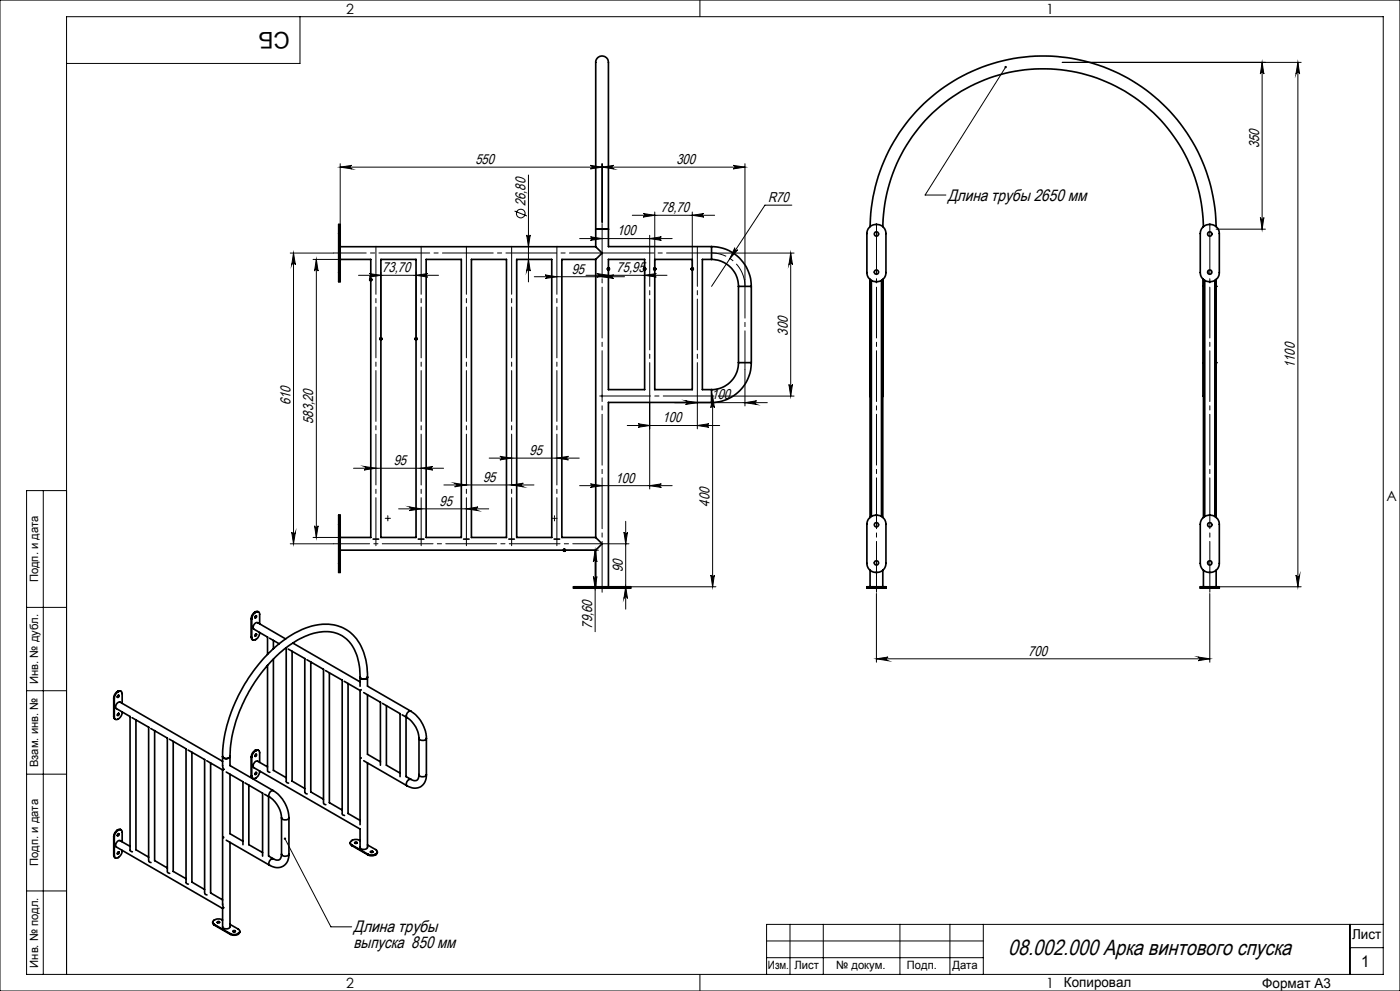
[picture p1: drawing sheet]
<svg xmlns="http://www.w3.org/2000/svg" width="420mm" height="297mm" viewBox="0 0 420 297" stroke-linecap="round" stroke-linejoin="round" font-family="sans-serif">
<g fill="none" stroke="#000" stroke-width=".3">
<path d="M0 0h420v297h-420zM90 5v14h-70M210 0v5M318.7 18.7h71.6M378.6 18.7l.6 3.5a.53 .53 0 0 0-.6-.5 .53 .53 0 0 0-.5 .5zM378.6 18.7v50M389.4 18.7v157.2M389.4 18.7l.5 3.5a.55 .55 0 0 0-.6-.5 .55 .55 0 0 0-.5 .5zM301.7 20.1l-24.2 38.4h6.3M102.1 50.1l3.5-.5a.53 .53 0 0 0-.6 .5 .53 .53 0 0 0 .6 .5zM102.1 49.1v18.2M102.1 50.1h121.4"/>
<path d="M158.5 52.5v32M177.1 49.6l3.5 .5-3.5 .5a.53 .53 0 0 0 .5-.5 .53 .53 0 0 0-.5-.5zM180.6 49.1v17.6M180.6 50.1l3.5-.5a.53 .53 0 0 0-.5 .5 .53 .53 0 0 0 .5 .5zM220 49.6l3.5 .5-3.5 .5a.53 .53 0 0 0 .5-.5 .53 .53 0 0 0-.5-.5zM223.5 49.1v34.7M87.1 75.8h12.9M88.1 75.8l.5 3.5a.55 .55 0 0 0-.5-.5 .55 .55 0 0 0-.6 .5zM88.1 75.8v87.2M93.9 77.7h8.1M94.9 77.7l.5 3.5a.53 .53 0 0 0-.5-.5 .53 .53 0 0 0-.5 .5zM94.9 77.7v83.4"/>
<path d="M154.4 63.2l3.7 1.5M158 70.4a.53 .53 0 0 0 .5 .5 .53 .53 0 0 0 .6-.5l-.6 3.5zM158.5 77.7l.6 3.5a.53 .53 0 0 0-.6-.5 .53 .53 0 0 0-.5 .5zM173.9 71.5h27.7M177.1 71l3.5 .5-3.5 .5a.53 .53 0 0 0 .5-.5 .53 .53 0 0 0-.5-.5zM189.7 64.5h24.7M192.9 64l3.5 .5-3.5 .5a.53 .53 0 0 0 .5-.5 .53 .53 0 0 0-.5-.5zM194.9 70.5v3.3M194.9 71.5l3.5-.5a.53 .53 0 0 0-.5 .5 .53 .53 0 0 0 .5 .5zM196.4 63.5v17.1M207.7 64.5l3.5-.5a.53 .53 0 0 0-.5 .5 .53 .53 0 0 0 .5 .5zM207.7 63.5v17.1"/>
<path d="M215.5 75.8h22.7M220.5 74.3a.53 .53 0 0 0 .1 .7 .53 .53 0 0 0 .7-.1l-2.3 2.6zM237.2 75.8v42.9M237.2 75.8l.5 3.5a.53 .53 0 0 0-.5-.5 .53 .53 0 0 0-.5 .5zM237.6 61.5h-8.1l-16 24.3M364.8 68.7h14.8M378.1 65.2a.53 .53 0 0 0 .5 .5 .53 .53 0 0 0 .6-.5l-.6 3.5zM107.6 82.5h24M110.8 82l3.5 .5-3.5 .5a.53 .53 0 0 0 .5-.5 .53 .53 0 0 0-.5-.5zM114.3 81.5v20.1M124.8 81.5v20.1M124.8 82.5l3.5-.5a.53 .53 0 0 0-.5 .5 .53 .53 0 0 0 .5 .5z"/>
<path d="M160.3 82.9h27.1M163.5 82.4l3.5 .5-3.5 .6a.53 .53 0 0 0 .6-.6 .53 .53 0 0 0-.6-.5zM175.8 82.5h24.3M179 82l3.5 .5-3.5 .5a.53 .53 0 0 0 .5-.5 .53 .53 0 0 0-.5-.5zM180.6 82.9l3.5-.5a.53 .53 0 0 0-.5 .5 .53 .53 0 0 0 .5 .6zM182.5 80.6v2.9M193.4 82.5l3.5-.5a.53 .53 0 0 0-.5 .5 .53 .53 0 0 0 .5 .5zM193.4 80.6v2.9M213.8 118.7l.5 3.5a.53 .53 0 0 0-.5-.5 .53 .53 0 0 0-.5 .5zM213.8 118.7v57.2M215.5 118.7h22.7M223.5 110.7v11"/>
<path d="M236.7 115.2a.53 .53 0 0 0 .5 .5 .53 .53 0 0 0 .5-.5l-.5 3.5zM109.3 139.8l3.4 .5-3.4 .6a.53 .53 0 0 0 .5-.6 .53 .53 0 0 0-.5-.5zM146.8 137.3h27M150 136.8l3.5 .5-3.5 .5a.53 .53 0 0 0 .5-.5 .53 .53 0 0 0-.5-.5zM167 137.3l3.5-.5a.53 .53 0 0 0-.5 .5 .53 .53 0 0 0 .5 .5zM188.2 127.5h27.7M191.4 127l3.5 .5-3.5 .6a.53 .53 0 0 0 .5-.6 .53 .53 0 0 0-.5-.5zM194.9 120.7v25.8M202.5 120.7h27.7M205.7 120.1l3.5 .6-3.5 .5a.55 .55 0 0 0 .5-.5 .55 .55 0 0 0-.5-.6zM209.2 120.7v7.8M209.2 127.5l3.5-.5a.53 .53 0 0 0-.5 .5 .53 .53 0 0 0 .5 .6z"/>
<path d="M223.5 120.7l3.5-.6a.55 .55 0 0 0-.5 .6 .55 .55 0 0 0 .5 .5zM13 147v145M20 147h-12v145h407v-287h-395v287M87.5 159.5a.55 .55 0 0 0 .6 .5 .55 .55 0 0 0 .5-.5l-.5 3.5zM94.4 157.6a.53 .53 0 0 0 .5 .5 .53 .53 0 0 0 .5-.5l-.5 3.5zM106 140.3h27.1M116.2 155.4h.3M116.3 155.2v.3M119.6 152.5h27M122.8 151.9l3.5 .6-3.5 .5a.55 .55 0 0 0 .5-.5 .55 .55 0 0 0-.5-.6zM126.3 140.3l3.5-.5a.53 .53 0 0 0-.5 .5 .53 .53 0 0 0 .5 .6zM133.2 145.3h27"/>
<path d="M136.4 144.8l3.5 .5-3.5 .6a.55 .55 0 0 0 .5-.5 .55 .55 0 0 0-.5-.6zM139.9 152.5l3.5-.6a.55 .55 0 0 0-.5 .6 .55 .55 0 0 0 .5 .5zM153.5 145.3l3.5-.5a.55 .55 0 0 0-.6 .6 .55 .55 0 0 0 .6 .5zM166.2 155.4h.3M166.3 155.2v.3M173.9 145.6h27.7M177.1 145l3.5 .6-3.5 .5a.53 .53 0 0 0 .5-.5 .53 .53 0 0 0-.5-.6zM187.2 159.5a.53 .53 0 0 0 .5 .5 .53 .53 0 0 0 .5-.5l-.5 3.5zM187.7 156.2v26.4M194.9 145.6l3.5-.6a.53 .53 0 0 0-.5 .6 .53 .53 0 0 0 .5 .5zM87.1 163h12.9M93.9 161.1h8.1"/>
<path d="M169.3 164.9h10.2M178 172.8a.53 .53 0 0 0 .5 .5 .53 .53 0 0 0 .6-.5l-.6 3.5zM178.5 164.9v24.4M178.5 164.9l.6 3.5a.53 .53 0 0 0-.6-.5 .53 .53 0 0 0-.5 .5zM182.6 163h6.1M187.7 175.9l.5 3.4a.53 .53 0 0 0-.5-.5 .53 .53 0 0 0-.5 .5zM189.2 175.9h25.6M213.3 172.3a.53 .53 0 0 0 .5 .6 .53 .53 0 0 0 .5-.6l-.5 3.6zM262.9 177.9v20.6M362.9 177.9v20.6M365.8 175.9h24.5M388.8 172.3a.55 .55 0 0 0 .5 .6 .55 .55 0 0 0 .6-.6l-.5 3.6z"/>
<path d="M8 182h12M262.9 197.4l3.5-.5a.55 .55 0 0 0-.5 .6 .55 .55 0 0 0 .5 .5zM262.9 197.4h100M359.4 196.9l3.5 .5-3.5 .6a.55 .55 0 0 0 .5-.5 .55 .55 0 0 0-.5-.6zM8 207h12M8 232h12M85.5 251.4l13.8 26.4h6.2M8 267h12M237 277v15M247 277v15M270 277v15M285 277v15"/>
<path d="M295 277v15M405 277v15M415 277h-185v15M210 292v5M230 282h65M230 287h65M405 284h10"/>
<circle cx="156.2" cy="64" r="1.31"/>
</g>
<path d="M223.5 85.8a10 10 0 0 0-10-10" fill="none" stroke="#000" stroke-width=".3" stroke-dasharray="15.2 1.3 1.3 1.3" stroke-dashoffset="7.9" stroke-linecap="butt"/>
<g fill="none" stroke="#000" stroke-width=".7" stroke-linecap="butt">
<path d="M110.7 83.8h1M110.9 83.5l.7 .7M111.2 83.3v1M111.6 83.5l-.7 .7M182 80.6h1M182.2 80.3l.7 .7M182.5 80.1v1M182.9 80.3l-.7 .7M192.9 80.6h1M193 80.3l.7 .7M193.4 80.1v1M193.7 80.3l-.7 .7"/>
<path d="M195.9 80.6h1M196.1 80.3l.7 .7M196.4 80.1v1M196.8 80.3l-.7 .7M207.2 80.6h1M207.3 80.3l.7 .7M207.7 80.1v1M208 80.3l-.7 .7M113.8 101.6h1M113.9 101.2l.7 .7M114.3 101.1v1M114.6 101.2l-.7 .7"/>
<path d="M124.3 101.6h1M124.5 101.2l.7 .7M124.8 101.1v1M125.2 101.2l-.7 .7M168.8 164.9h1M168.9 164.5l.8 .7M169.3 164.4v1M169.7 164.5l-.8 .7"/>
</g>
<path d="M100.1 163h82.5" fill="none" stroke="#000" stroke-width=".3" stroke-dasharray="15.2 1.3 1.3 1.3" stroke-dashoffset="4.4"/>
<path d="M100.1 75.8h80.5" fill="none" stroke="#000" stroke-width=".3" stroke-dasharray="15.2 1.3 1.3 1.3" stroke-dashoffset="5.4"/>
<path d="M180.6 66.7v111.1M180.6 75.8h34.9M262.9 66.7v111.1M362.9 177.8v-111.1" fill="none" stroke="#000" stroke-width=".3" stroke-dasharray="15.2 1.3 1.3 1.3" stroke-dashoffset="-.3"/>
<path d="M223.5 83.8v26.9" fill="none" stroke="#000" stroke-width=".3" stroke-dasharray="15.2 1.3 1.3 1.3" stroke-dashoffset="3.7"/>
<path d="M215.5 118.7h-36.9" fill="none" stroke="#000" stroke-width=".3" stroke-dasharray="15.2 1.3 1.3 1.3" stroke-dashoffset="-1.3"/>
<path d="M194.9 120.7v-46.9M209.2 120.7v-46.9" fill="none" stroke="#000" stroke-width=".3" stroke-dasharray="15.2 1.3 1.3 1.3" stroke-dashoffset="3.2"/>
<path d="M112.8 163.5v-89.7M126.3 163.5v-89.7M139.9 163.5v-89.7M153.5 163.5v-89.7M167.1 163.5v-89.7" fill="none" stroke="#000" stroke-width=".3" stroke-dasharray="15.2 1.3 1.3 1.3" stroke-dashoffset=".9"/>
<path d="M116.1 155.3h-.5M116.3 155.1v-.5M116.3 155.6v.5M116.6 155.3h.5M166.1 155.3h-.5M166.3 155.1v-.5M166.3 155.6v.5M166.6 155.3h.5" fill="none" stroke="#000" stroke-width=".3" stroke-dasharray="15.2 1.3 1.3 1.3"/>
<g fill="#000">
<path d="M301.5 19.8a.36 .36 0 0 0 0 .6 .36 .36 0 0 0 .5-.1 .36 .36 0 0 0-.1-.5l-.2 .3 .2-.3zM85.2 251.1a.36 .36 0 0 0 .2 .6 .36 .36 0 0 0 .4-.3 .36 .36 0 0 0-.5-.4l.2 .4-.2-.4z"/>
<path d="M177.1 49.6l3.5 .5-3.5 .5a.53 .53 0 0 0 .5-.5 .53 .53 0 0 0-.5-.5zM102.1 50.1l3.5-.5a.53 .53 0 0 0-.6 .5 .53 .53 0 0 0 .6 .5zM220 49.6l3.5 .5-3.5 .5a.53 .53 0 0 0 .5-.5 .53 .53 0 0 0-.5-.5zM180.6 50.1l3.5-.5a.53 .53 0 0 0-.5 .5 .53 .53 0 0 0 .5 .5z"/>
<path d="M88.1 75.8l.5 3.5a.55 .55 0 0 0-.5-.5 .55 .55 0 0 0-.6 .5zM87.5 159.5a.55 .55 0 0 0 .6 .5 .55 .55 0 0 0 .5-.5l-.5 3.5zM187.2 159.5a.53 .53 0 0 0 .5 .5 .53 .53 0 0 0 .5-.5l-.5 3.5zM187.7 175.9l.5 3.4a.53 .53 0 0 0-.5-.5 .53 .53 0 0 0-.5 .5zM213.8 118.7l.5 3.5a.53 .53 0 0 0-.5-.5 .53 .53 0 0 0-.5 .5zM213.3 172.3a.53 .53 0 0 0 .5 .6 .53 .53 0 0 0 .5-.6l-.5 3.6zM94.9 77.7l.5 3.5a.53 .53 0 0 0-.5-.5 .53 .53 0 0 0-.5 .5zM94.4 157.6a.53 .53 0 0 0 .5 .5 .53 .53 0 0 0 .5-.5l-.5 3.5zM378.6 18.7l.6 3.5a.53 .53 0 0 0-.6-.5 .53 .53 0 0 0-.5 .5zM378.1 65.2a.53 .53 0 0 0 .5 .5 .53 .53 0 0 0 .6-.5l-.6 3.5zM389.4 18.7l.5 3.5a.55 .55 0 0 0-.6-.5 .55 .55 0 0 0-.5 .5zM388.8 172.3a.55 .55 0 0 0 .5 .6 .55 .55 0 0 0 .6-.6l-.5 3.6z"/>
<path d="M124.8 82.5l3.5-.5a.53 .53 0 0 0-.5 .5 .53 .53 0 0 0 .5 .5zM110.8 82l3.5 .5-3.5 .5a.53 .53 0 0 0 .5-.5 .53 .53 0 0 0-.5-.5z"/>
<path d="M179 82l3.5 .5-3.5 .5a.53 .53 0 0 0 .5-.5 .53 .53 0 0 0-.5-.5zM193.4 82.5l3.5-.5a.53 .53 0 0 0-.5 .5 .53 .53 0 0 0 .5 .5zM192.9 64l3.5 .5-3.5 .5a.53 .53 0 0 0 .5-.5 .53 .53 0 0 0-.5-.5zM207.7 64.5l3.5-.5a.53 .53 0 0 0-.5 .5 .53 .53 0 0 0 .5 .5z"/>
<path d="M236.7 115.2a.53 .53 0 0 0 .5 .5 .53 .53 0 0 0 .5-.5l-.5 3.5zM237.2 75.8l.5 3.5a.53 .53 0 0 0-.5-.5 .53 .53 0 0 0-.5 .5zM158.5 77.7l.6 3.5a.53 .53 0 0 0-.6-.5 .53 .53 0 0 0-.5 .5zM158 70.4a.53 .53 0 0 0 .5 .5 .53 .53 0 0 0 .6-.5l-.6 3.5z"/>
<path d="M150 136.8l3.5 .5-3.5 .5a.53 .53 0 0 0 .5-.5 .53 .53 0 0 0-.5-.5zM167 137.3l3.5-.5a.53 .53 0 0 0-.5 .5 .53 .53 0 0 0 .5 .5z"/>
<path d="M122.8 151.9l3.5 .6-3.5 .5a.55 .55 0 0 0 .5-.5 .55 .55 0 0 0-.5-.6zM139.9 152.5l3.5-.6a.55 .55 0 0 0-.5 .6 .55 .55 0 0 0 .5 .5zM136.4 144.8l3.5 .5-3.5 .6a.55 .55 0 0 0 .5-.5 .55 .55 0 0 0-.5-.6zM153.5 145.3l3.5-.5a.55 .55 0 0 0-.6 .6 .55 .55 0 0 0 .6 .5z"/>
<path d="M177.1 145l3.5 .6-3.5 .5a.53 .53 0 0 0 .5-.5 .53 .53 0 0 0-.5-.6zM194.9 145.6l3.5-.6a.53 .53 0 0 0-.5 .6 .53 .53 0 0 0 .5 .5zM220.5 74.3l-1.5 3.2 2.3-2.6a.53 .53 0 0 1-.7 .1 .53 .53 0 0 1-.1-.7zM109.3 139.8l3.4 .5-3.4 .6a.53 .53 0 0 0 .5-.6 .53 .53 0 0 0-.5-.5zM126.3 140.3l3.5-.5a.53 .53 0 0 0-.5 .5 .53 .53 0 0 0 .5 .6zM163.5 82.4l3.5 .5-3.5 .6a.53 .53 0 0 0 .6-.6 .53 .53 0 0 0-.6-.5zM180.6 82.9l3.5-.5a.53 .53 0 0 0-.5 .5 .53 .53 0 0 0 .5 .6zM177.1 71l3.5 .5-3.5 .5a.53 .53 0 0 0 .5-.5 .53 .53 0 0 0-.5-.5zM194.9 71.5l3.5-.5a.53 .53 0 0 0-.5 .5 .53 .53 0 0 0 .5 .5zM191.4 127l3.5 .5-3.5 .6a.53 .53 0 0 0 .5-.6 .53 .53 0 0 0-.5-.5zM209.2 127.5l3.5-.5a.53 .53 0 0 0-.5 .5 .53 .53 0 0 0 .5 .6zM205.7 120.1l3.5 .6-3.5 .5a.55 .55 0 0 0 .5-.5 .55 .55 0 0 0-.5-.6zM223.5 120.7l3.5-.6a.55 .55 0 0 0-.5 .6 .55 .55 0 0 0 .5 .5zM262.9 197.4l3.5-.5a.55 .55 0 0 0-.5 .6 .55 .55 0 0 0 .5 .5zM359.4 196.9l3.5 .5-3.5 .6a.55 .55 0 0 0 .5-.5 .55 .55 0 0 0-.5-.6z"/>
<path d="M178.5 164.9l.6 3.5a.53 .53 0 0 0-.6-.5 .53 .53 0 0 0-.5 .5zM178 172.8a.53 .53 0 0 0 .5 .5 .53 .53 0 0 0 .6-.5l-.6 3.5z"/>
</g>
<g fill="none" stroke="#000" stroke-width=".5">
<path d="M101.6 70v-2.7h.5v2.7M101.6 70v11.7M101.6 70h.5M102.1 77.7h9.1v83.4h-9.1M102.1 73.9h76.6M102.1 70v11.7M114.3 77.7h10.5v83.4h-10.5zM127.8 77.7h10.6v83.4h-10.6zM141.4 77.7h10.5v83.4h-10.5zM155 77.7h10.5v83.4h-10.5zM178.7 68.7v-46.3a10.2 10.2 0 0 1 .4-4.9 2.03 2.03 0 0 1 2.6-.4 2.03 2.03 0 0 1 .8 2.5v49.1M178.7 68.7h3.8"/>
<path d="M178.7 73.9l1.9 1.9-1.9 1.9M178.7 68.7v5.2M178.7 77.7v83.4M178.7 77.7h-10.1v83.4h10.1M180.6 75.7v.3M182.5 68.7v5.2h31M182.5 77.7h10.9v39.1h-10.9zM196.4 77.7h11.3v39.1h-11.3zM213.5 77.7a8.1 8.1 0 0 1 8 8.1M213.5 73.9a11.9 11.9 0 0 1 11.9 11.9M213.5 73.9v3.8M213.5 77.7h-2.8v39.1h2.8"/>
<path d="M260.7 68.2a2.87 2.87 0 0 1 3.2-.8 2.87 2.87 0 0 1 1.9 2.6v11.7a2.86 2.86 0 0 1-2.9 2.7 2.86 2.86 0 0 1-2.8-2.7v-11.7l.1-.8zM261 67.9a51.9 51.9 0 0 1 51.9-51.1 51.9 51.9 0 0 1 51.9 51.1M264.9 67.9a48.1 48.1 0 0 1 48-47.3 48.1 48.1 0 0 1 48.1 47.3M361 67.9a2.89 2.89 0 0 1 3-.5 2.89 2.89 0 0 1 1.8 2.6v11.7a2.86 2.86 0 0 1-2.9 2.7 2.86 2.86 0 0 1-2.8-2.7v-11.7l.2-1.1zM101.6 81.7v2.7h.5v-2.7M101.6 81.7h.5M221.5 85.8h3.9M221.5 85.8v22.9M225.4 85.8v22.9M261 85.8v-2.1v71.4M261 85.8h.1M261.4 84v70.8"/>
<path d="M264.4 84v70.8M264.8 85.8h.1M264.8 83.7v71.4M264.9 83.7v2.1M264.9 85.8v22.9M361 83.7v2.1M361 85.8h.1M361 85.8v22.9M361 83.7v71.4M361.4 84v70.8M364.5 84v70.8M364.8 85.8v-2.1v71.4"/>
<path d="M364.8 85.8h.1M180.6 118.5v.3M213.5 116.8v3.8M221.5 108.7a8.1 8.1 0 0 1-8 8.1M221.5 108.7h3.9M225.4 108.7a11.9 11.9 0 0 1-11.9 11.9M261 108.7v10M261 118.5v.3M261 108.7h.1M264.8 108.7h.1M264.8 118.5l.1 .2M264.9 108.7v10"/>
<path d="M264.9 118.7l-.1 .1M361 108.7v10M361 108.7h.1M361 118.7v.1M361 118.5v.2M364.8 108.7v10M364.8 118.5v.3M364.8 108.7h.1M213.5 120.6h-31v55.3M101.6 157.1v-2.7h.5v2.7M101.6 157.1v11.7M101.6 157.1h.5"/>
<path d="M102.1 157.1v11.7M261 155.1a2.87 2.87 0 0 1 3-.5 2.87 2.87 0 0 1 1.8 2.5v11.7a2.86 2.86 0 0 1-2.9 2.8 2.86 2.86 0 0 1-2.8-2.8v-11.7l.2-1.1zM361 155.1a2.89 2.89 0 0 1 3-.5 2.89 2.89 0 0 1 1.8 2.5v11.7a2.86 2.86 0 0 1-2.9 2.8 2.86 2.86 0 0 1-2.8-2.8v-11.7l.2-1.1zM101.6 168.8v2.8h.5v-2.8M101.6 168.8h.5M102.1 164.9h76.6M111.9 161.6h1.7M125.5 161.6h1.7M139.1 161.6h1.6M152.6 161.6h1.7M166.2 161.6h1.7M174.8 175.9h-2.8v.4h2.8"/>
<path d="M174.8 176.3h11.7M174.8 175.9v.4M174.8 175.9h11.7M178.7 161.1l1.9 1.9-1.9 1.9M178.7 164.9v11M186.5 175.9h2.7v.4h-2.7M186.5 175.9v.4M261 170.9v5M262.8 175.9h-2.7v.4h2.7M262.8 176.3h.3M262.8 175.9h.3M262.8 175.9v.4"/>
<path d="M263.1 175.9h2.7v.4h-2.7M263.1 175.9v.4M264.8 170.9v5M361 170.9v5M362.8 175.9h-2.7v.4h2.7M362.8 176.3h.3M362.8 175.9h.3M362.8 175.9v.4M363.1 175.9h2.7v.4h-2.7M363.1 175.9v.4M364.8 170.9v5M75.4 191l.1 .4 .4 .4"/>
<path d="M75.4 185.4v5.6M75.4 185.4l.1 .1M75.4 191l.1 .1M75.5 185.5v5.6M76.5 183.4l-.9 1-.2 1M76.5 183.4l.2 .1M76.6 190.2l.1-.2a.24 .24 0 0 1 .3 .2 .24 .24 0 0 1-.2 .3 .24 .24 0 0 1-.3-.1zM76.6 184.6a.23 .23 0 0 1 .3 .2 .23 .23 0 0 1-.1 .3 .23 .23 0 0 1-.3-.2zM76.6 183.4l.6-.2 .4 .2M76.6 183.4l.2 .1M76.6 183.4h-.1M76.7 183.5l-.9 1-.3 1"/>
<path d="M76.8 183.5a.67 .67 0 0 1 .8-.1 .67 .67 0 0 1 .3 .7v2.9M76.8 184.5l-.3 .6M76.8 190l-.3 .5M76.8 183.5h-.1M77.9 189.5a1.83 1.83 0 0 1-2.2 2.2l-.2-.6M80.3 190.9v5.2M80.3 199.4v31.5M80.3 191l-4.1-2.4a1.3 1.3 0 0 1 1.1-2l8.4 4.9M80.9 191.3l2.8 1.6M82 191.9v2.5M82 197.5v33.4M85.8 194.1l.1 .1"/>
<path d="M85.9 194.1v40M86.5 194.5l5 2.9M87.6 195.2v38.9M87.8 192.7l20.2 11.7M91.4 197.4v39.9M92.1 197.7l5 2.9-.1 40M93.2 198.4v38.9l3.8 2.2M34.1 214.8l.1 .5 .4 .3M34.1 209.2l.2 .1M34.1 214.8l.2 .1M34.1 209.2v5.6M34.3 209.3v5.6"/>
<path d="M35.2 207.3l-.8 .9-.3 1M35.2 207.3l.2 .1M35.3 213.9h.2a.25 .25 0 0 1 .2 .2 .25 .25 0 0 1-.2 .3 .25 .25 0 0 1-.3-.2zM35.3 208.5a.25 .25 0 0 1 .4 .1 .25 .25 0 0 1-.2 .3 .25 .25 0 0 1-.3-.2zM35.3 207.2l.6-.2 .4 .2M35.3 207.2l.2 .1M35.3 207.2l-.1 .1M35.4 207.4l-.8 .9-.3 1M35.5 207.3a.69 .69 0 0 1 .8-.1 .69 .69 0 0 1 .4 .7v2.9M35.5 207.3l-.1 .1M35.6 208.3l-.4 .6M35.6 213.8l-.4 .5"/>
<path d="M36.7 213.4a1.83 1.83 0 0 1-2.2 2.1l-.2-.6M39 214.7v40M39.1 214.8l-4.2-2.4a1.29 1.29 0 0 1 1.1-2l30.8 17.8M39.6 215.1l5.1 2.9-.1 39.9M40.8 215.8v38.9l3.8 2.2M45.2 218.3l5 2.9M46.4 219v38.9l3.8 2.2M97.6 201l5.1 2.9v39.9M98.8 201.6v39M103.3 204.2l4.7 2.7v40.3M104.4 204.9v38.9l3.6 2.1M108 202.9a14.2 14.2 0 0 0-4.7-11.9 11.9 11.9 0 0 0-12.2-.1 41.1 41.1 0 0 0-18.4 20.3 38.6 38.6 0 0 0-3.7 15.5"/>
<path d="M108 202.9a1.26 1.26 0 0 0 2.2 0M108 202.9v2.8M108.3 206.7v.1M109.1 207.6l5.1 2.9M110.2 202.9a16.1 16.1 0 0 0-6-14 14.7 14.7 0 0 0-14.9 .4 45.3 45.3 0 0 0-20.3 25 37.1 37.1 0 0 0-2.2 12.4M110.2 202.9v2.7l13.1 7.5M110.2 208.2v17.9l3.9 2.2M114.1 210.5v18.8M114.8 210.8l5.3 3.1M115.9 211.5v17.8l4.1 2.4M120 213.9v18.9M120.6 214.2l1.5 .9"/>
<path d="M121.8 214.9v17.8l1.5 .9M122.1 215.1a7.9 7.9 0 0 1 3.6 6.2M123.3 213.1a10.3 10.3 0 0 1 4.6 8.2M123.3 213.1a1.27 1.27 0 0 0-1.2 2M50.2 221.2v40M50.8 221.5l5 2.9M52 222.2v39l3.8 2.1M55.8 224.4v40M56.4 224.8l5.1 2.9M57.6 225.5v38.9l3.8 2.2M61.4 227.6v40M62 228l4.8 2.7"/>
<path d="M63.2 228.7v38.9l3.6 2.1M66.8 230.7v40.4l.3 1-.3 .2M66.8 226.7a1.26 1.26 0 0 0 2.2 0M66.8 226.7v2.9l.3 1-.3 .1M67.1 230.5v.1M67.9 231.4l5 2.9v18.8M69 226.7v2.7l13 7.6M69 232.1v17.8l3.9 2.2M73.5 234.6l5.3 3.1M74.6 235.3v17.8l4.2 2.4M75.4 232.5l.1 .4 .4 .4M75.4 226.9l.1 .1"/>
<path d="M75.4 232.5h.1M75.4 226.9v5.6M75.5 227v5.5M76.5 224.9l-.8 .8-.3 1.2M76.5 224.9l.2 .1M76.6 226.2a.23 .23 0 0 1 .3 .1 .23 .23 0 0 1-.1 .3 .23 .23 0 0 1-.3-.2zM76.6 224.9l.5-.2 .5 .2M76.6 224.9l.2 .1M76.6 224.9h-.1M76.7 225l-.8 .8-.4 1.2M76.7 231.5a.28 .28 0 0 1 .2 .4 .28 .28 0 0 1-.5 .1zM76.8 225a.67 .67 0 0 1 .8-.1 .67 .67 0 0 1 .3 .7v2.9"/>
<path d="M76.8 226l-.3 .6M76.8 231.6l-.3 .5M76.8 231.5v.1M76.8 225h-.1M77.9 231.1a1.95 1.95 0 0 1-2.1 2.2l-.3-.8M78.8 237.7v18.9M79.4 238.1l1.5 .8M80.3 231.1l.7 .4M80.6 238.7v17.9M80.9 238.9a8.2 8.2 0 0 1 3.6 6.2M82 237a10.2 10.2 0 0 1 4.7 8.1M82 237a1.27 1.27 0 0 0-1.1 1.9"/>
<path d="M82 230.9l3.9 2.2M85.9 234.3l.7 .4M87.6 234.1l3.8 2.2M91.5 237.5l.6 .4M108.3 227.1v.2M109.1 228l13 7.5M110.2 228.6v25.3a1.29 1.29 0 0 1-2.2 0v-5.4l-31.8-18.4a1.3 1.3 0 0 1 1.1-2l3 1.7M123.3 233.6a1.28 1.28 0 0 0-1.2 1.9M125.7 232.2a1.44 1.44 0 0 1-.7 1.6 1.44 1.44 0 0 1-1.7-.2M125.7 221.3a1.29 1.29 0 0 0 2.2 0M125.7 232.2a1.29 1.29 0 0 0 2.2 0M125.7 221.3v10.9"/>
<path d="M127.9 232.2a3.6 3.6 0 0 1-1.7 3.6 3.6 3.6 0 0 1-4.1-.3M127.9 221.3v10.9M34.1 256.3l.1 .4 .4 .4M34.1 250.7v5.6M34.1 250.7l.2 .1M34.1 256.3l.2 .1M34.3 250.8v5.6M35.2 248.7l-.7 .8-.4 1.2M35.2 248.7l.2 .1M35.3 255.4a.25 .25 0 0 1 .4 .1 .25 .25 0 0 1-.2 .4 .25 .25 0 0 1-.3-.2zM35.3 250a.24 .24 0 0 1 .4 .1 .24 .24 0 0 1-.2 .3 .24 .24 0 0 1-.3-.2zM35.3 248.7l.6-.2 .4 .2"/>
<path d="M35.3 248.7l.2 .1M35.3 248.7h-.1M35.4 248.8l-.7 .8-.4 1.2M35.5 248.8a.69 .69 0 0 1 .8-.1 .69 .69 0 0 1 .4 .7v2.9M35.5 248.8h-.1M35.6 249.8l-.4 .6M35.6 255.3l-.4 .6M36.7 254.9a2 2 0 0 1-2.1 2.2l-.3-.7M39 253.6l-3-1.7a1.29 1.29 0 0 0-1.1 2l31.9 18.4M39 254.9l.7 .4M44.6 258.1l.7 .4M67.1 250.9v.2"/>
<path d="M67.9 251.8l13 7.5M69 252.4v25.3a1.29 1.29 0 0 1-2.2 0v-5.4M80.6 256.5l1.4 .9M82 257.4a1.27 1.27 0 0 0-1.1 1.9M84.5 256a1.46 1.46 0 0 1-.7 1.7 1.46 1.46 0 0 1-1.8-.3M84.5 245.1a1.29 1.29 0 0 0 2.2 0M84.5 256a1.29 1.29 0 0 0 2.2 0M84.5 245.1v10.9M86.7 256a3.6 3.6 0 0 1-1.8 3.6 3.6 3.6 0 0 1-4-.3M86.7 245.1v10.9M97.1 240.8l.7 .4M98.8 240.6l3.9 2.2"/>
<path d="M102.7 244l.7 .4M105.1 252.6l.1 .5 .4 .3M105.6 253.2l4.8 2.8M105.6 253.2v.2M105.6 253.4l4.8 2.8M106.4 252.5l.1-.1a.33 .33 0 0 1 .5 0 .33 .33 0 0 1 0 .5 .33 .33 0 0 1-.5-.2zM106.4 252.7h.7M108 251.9a1.96 1.96 0 0 0-2.9 .7l.5 .6M110.2 253.2l2.5 1.4a.69 .69 0 0 1 .5 .7 .69 .69 0 0 1-.5 .6M110.4 256.2l.8 .3 1.4-.3M110.4 256l.8 .3 1.4-.3M110.4 256v.2"/>
<path d="M111.1 255.2l.2-.1a.33 .33 0 0 1 .5 0 .33 .33 0 0 1-.1 .5 .33 .33 0 0 1-.5-.2zM111.2 255.4h.6M112.6 256v.2M112.7 255.9l-.1 .1M112.7 255.9v.2M112.7 256.1l-.1 .1M113.2 255.3v.4l-.5 .4M50.2 261.3l.7 .5M55.8 264.6l.7 .4M61.4 267.8l.7 .4M63.8 276.4l.1 .4 .4 .4M64.3 277l4.8 2.8"/>
<path d="M64.3 277v.2M64.3 277.2l4.8 2.8M65.2 276.3l.1-.1a.33 .33 0 0 1 .5 0 .33 .33 0 0 1 0 .5 .33 .33 0 0 1-.5-.2zM65.2 276.5h.7M66.8 275.7a2.01 2.01 0 0 0-3 .7l.5 .6M69 277l2.5 1.4a.69 .69 0 0 1 .4 .7 .69 .69 0 0 1-.4 .6M69.1 279.8l.8 .3 1.5-.3M69.1 279.8v.2M69.9 279l.1-.1a.33 .33 0 0 1 .5 0 .33 .33 0 0 1 0 .5 .33 .33 0 0 1-.5-.1zM69.9 279.2h.7M71.4 279.8v.2M71.5 279.7l-.1 .1"/>
<path d="M71.5 279.7v.3M71.5 280h-.1M71.9 279.1v.4l-.4 .5M69.1 280l.8 .3 1.5-.3"/>
<circle cx="262.9" cy="70.1" r=".64"/>
<circle cx="362.9" cy="70.1" r=".65"/>
<circle cx="262.9" cy="81.5" r=".64"/>
<circle cx="362.9" cy="81.5" r=".64"/>
<circle cx="262.9" cy="157.3" r=".64"/>
<circle cx="362.9" cy="157.3" r=".64"/>
<circle cx="262.9" cy="168.7" r=".65"/>
<circle cx="362.9" cy="168.7" r=".64"/>
</g>
<text font-size="6.9" x="86.9" y="9.4" transform="rotate(-180 86.9 9.4)">СБ</text>
<text font-size="6.6" x="302.5" y="286.3">08.002.000 Арка винтового спуска</text>
<g font-size="5">
<text x="284.3" y="60.1">Длина трубы 2650 мм</text>
<text x="106.1" y="279.5">Длина трубы</text>
<text x="106.1" y="284">выпуска 850 мм</text>
</g>
<text font-size="4.8" x="408.3" y="289.7">1</text>
<g font-size="4.3">
<text x="377.7" y="44.4" transform="rotate(-90 377.7 44.4)">350</text>
<text x="142.6" y="49.1">550</text>
<text x="202.9" y="49.1">300</text>
<text x="157.6" y="61.8" transform="rotate(-90 157.6 61.8)">26,80</text>
<text x="198.3" y="63.6">78,70</text>
<text x="230.5" y="60.5">R70</text>
<text x="185.1" y="70.6">100</text>
<text x="114.7" y="81.6">73,70</text>
<text x="171.5" y="82">95</text>
<text x="185" y="81.6">75,95</text>
<text x="236.3" y="100.6" transform="rotate(-90 236.3 100.6)">300</text>
<text x="388.4" y="110.4" transform="rotate(-90 388.4 110.4)">1100</text>
<text x="213.4" y="119.7">100</text>
<text x="87.2" y="121.5" transform="rotate(-90 87.2 121.5)">610</text>
<text x="94" y="127.1" transform="rotate(-90 94 127.1)">583,20</text>
<text x="198.8" y="126.6">100</text>
<text x="158.9" y="136.4">95</text>
<text x="118.1" y="139.4">95</text>
<text x="144.9" y="144.4">95</text>
<text x="184.7" y="144.6">100</text>
<text x="131.9" y="151.5">95</text>
<text x="212.9" y="151.8" transform="rotate(-90 212.9 151.8)">400</text>
<text x="186.8" y="171.6" transform="rotate(-90 186.8 171.6)">90</text>
<text x="177.6" y="188.4" transform="rotate(-90 177.6 188.4)">79,60</text>
<text x="308.4" y="196.5">700</text>
</g>
<g font-size="4.2">
<text x="103.8" y="4.2">2</text>
<text x="313.8" y="4.2">1</text>
<text x="415.9" y="150.2">A</text>
<text x="103.8" y="296.2">2</text>
<text x="313.8" y="296.2">1</text>
</g>
<g font-size="4.1">
<text x="405.6" y="281.5">Лист</text>
<text x="319.2" y="295.9">Копировал</text>
<text x="378.7" y="296">Формат А3</text>
</g>
<g font-size="3.4">
<text x="11.4" y="174.5" transform="rotate(-90 11.4 174.5)">Подп. и дата</text>
<text x="11.4" y="205" transform="rotate(-90 11.4 205)">Инв. № дубл.</text>
<text x="11.4" y="229.9" transform="rotate(-90 11.4 229.9)">Взам. инв. №</text>
<text x="11.4" y="259.5" transform="rotate(-90 11.4 259.5)">Подп. и дата</text>
<text x="11.4" y="290" transform="rotate(-90 11.4 290)">Инв. № подл.</text>
<text x="230.4" y="290.4">Изм.</text>
<text x="238.3" y="290.4">Лист</text>
<text x="250.9" y="290.4">№ докум.</text>
<text x="272.1" y="290.4">Подп.</text>
<text x="285.7" y="290.5">Дата</text>
</g>
</svg>
